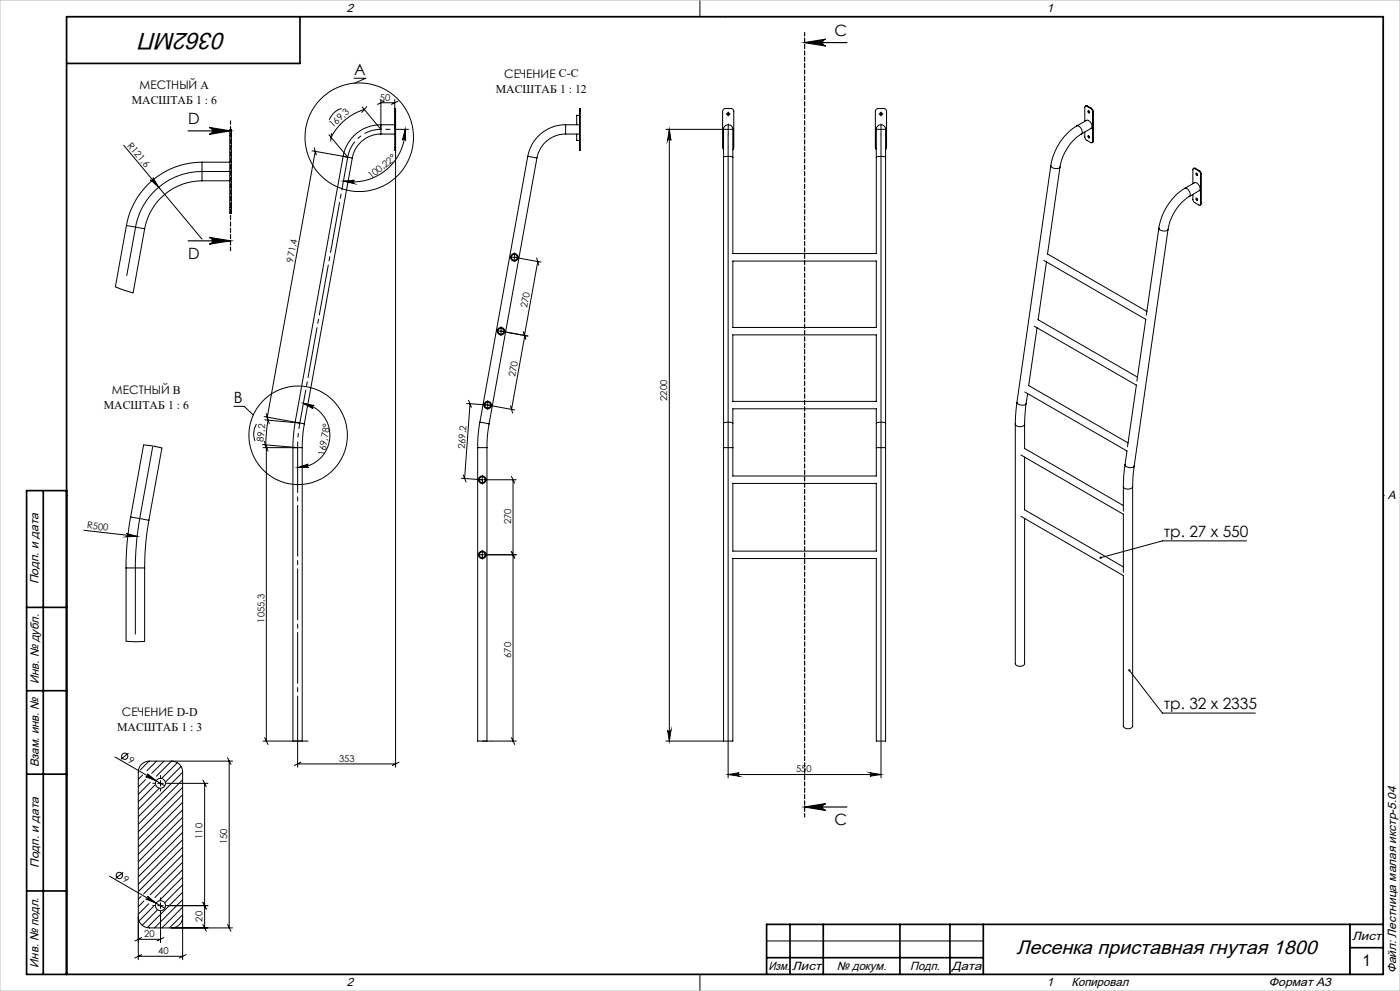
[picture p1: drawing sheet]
<svg xmlns="http://www.w3.org/2000/svg" width="420mm" height="297mm" viewBox="0 0 420 297" stroke-linecap="round" stroke-linejoin="round" font-family="sans-serif">
<g fill="none" stroke="#000" stroke-width=".3">
<path d="M20 5h395v287h-395zM210 0v5M217.5 5h.1M102.5 32.5l-2.1 1.2-1 1-.6 1.2M106.2 23.5h3.5l-3.4 1.4M109.3 32.8a16.7 16.7 0 0 0-10 8.4M110 32l-1.5 1.7M114.3 29.8v9l-5.6-6.7M114.3 30.8h4.1M114.3 37.4a11.4 11.4 0 0 0-11.4 9.4M114.3 37.4v2.8M114.3 37.4h4.1"/>
<path d="M115.3 30.3l-2.1 1M118.4 29.8v14.4M118.4 32.5h.3v.9h-.3zM118.4 38.8h4.2M118.7 33.4v10.8M119.5 30.3l-2.1 1M121.6 38.8l.1 3.3a.5 .5 0 0 0-.4-.5 .5 .5 0 0 0-.6 .4zM121.6 38.8a15.8 15.8 0 0 1-18.6 15.5M169.7 37.4a11.5 11.5 0 0 0-11.4 9.4M169.7 37.4v2.8M169.7 37.4h4.1M173.8 33.4v-.9h.3v.9"/>
<path d="M173.8 33.4h.3M173.8 34.6h-.8v2.8M173.8 33.4v10.8M174.1 33.4v10.8M199.8 38.8h17.1M200.8 38.8v183.3M200.8 38.8l.5 3.3a.51 .51 0 0 0-.5-.5 .51 .51 0 0 0-.5 .5zM218.2 38.8h.5M218.2 34.2h.5M218.4 34v.4M218.4 38.6v.4M264.1 38.8h.4"/>
<path d="M264.1 34.2h.4M264.3 34v.4M264.3 38.6v.4M323 37.8a17.3 17.3 0 0 0-7.8 11.9M323 37.8l2.9-1.7a1.58 1.58 0 0 1 1.4 2.4l-2.9 1.7M323 37.8a1.61 1.61 0 0 1 1.4 2.4M325.4 39.6v1.6l.3 .5 1.5 1a.37 .37 0 0 0 .4 .1 .37 .37 0 0 0 .2-.4M326 31.9a.35 .35 0 0 0-.4-.1 .35 .35 0 0 0-.2 .4v4.1M326 31.9l1.2 .6M326.2 31.7l-.6 .1M326.2 31.7l-.2 .2M326.2 31.7l1.2 .7"/>
<path d="M326.4 33.2l.4 .2v.5l-.3-.2zM326.5 33.2l.4 .6M327.2 32.5l.4 .4 .2 .6M327.4 32.4l.4 .4 .2 .6M327.4 32.4l-.2 .1M327.8 33.5v8.9M328 33.4l-.2 .1M328 33.4v8.9M37.1 43.5l23.5 28.2M45.1 53.9a.5 .5 0 0 0 .7 0 .5 .5 0 0 0 .1-.6l1.7 2.8zM60.6 54.2a17.5 17.5 0 0 0-17.2 14.4M60.6 48.6a23.1 23.1 0 0 0-22.7 19"/>
<path d="M60.6 48.6v5.6M60.6 54.2h8.3M60.6 48.6h8.3M68.9 40.6v-1.7h.5v1.7M68.9 40.6h.5M68.9 40.6v21.6M68.9 51.4h-8.3a20.3 20.3 0 0 0-19.9 16.7l-2.7 14.5M69.4 40.6v21.6M94.3 44.3l.6 2.2M94.6 45.4l-14.4 79.6M98.7 40.4l5.6 6.7-10.7-1.9M99.4 40l-.2 2.3"/>
<path d="M102.9 46.8l2.8 .5M102.9 46.8l-14.4 79.7M103 54.3l3.3-.3a.51 .51 0 0 0-.5 .5 .51 .51 0 0 0 .5 .5zM105.7 47.3l-14.4 79.7M114.3 40.2a8.6 8.6 0 0 0-8.6 7.1M114.3 40.2h4.1M118.4 44.2v.8h.3M118.4 44.2h.3M118.7 44.2v.8M118.7 45v184.9M158.3 46.8l2.8 .5M158.3 46.8l-14.3 79.7"/>
<path d="M161.1 47.3l-14.4 79.7M169.7 40.2a8.7 8.7 0 0 0-8.6 7.1M169.7 40.2h4.1M173 40.2v1.9h.8M173.8 44.2v.8h.3v-.8M173.8 44.2h.3M217.1 47.1v-6.8a2.72 2.72 0 0 1 .8-2.8 1.68 1.68 0 0 1 2 2.3v7.3M217.1 44.8l-.3-.6v-10.8a.84 .84 0 0 1 .8-.9h1.7a.84 .84 0 0 1 .8 .9v10.8l-.2 .6M217.1 47.1l1.2-.3 1.6 .3M217.1 47.1v79.7M218.4 40.4v192.7M219.9 47.1v28.9h43v-28.9"/>
<path d="M262.9 47.1v-6.8a2.72 2.72 0 0 1 .9-2.8 1.68 1.68 0 0 1 1.9 2.3v7.3M262.9 44.8l-.3-.6v-10.8a.84 .84 0 0 1 .9-.9h1.6a.84 .84 0 0 1 .9 .9v10.8l-.3 .6M262.9 47.1l1.3-.3 1.5 .3M264.3 40.4v192.7M265.7 47.1v79.7M315.2 49.7a1.83 1.83 0 0 0 2.8 .4M315.2 49.7l-10.1 70.9M318 50.1l-3.8 26 29.9 17.2M324.4 40.2a14.7 14.7 0 0 0-6.4 9.9M326.5 40.7l.3 .3-.1 .4-.3-.4zM326.5 40.7l.4 .6M328 42.3l-.4 .5"/>
<path d="M328 42.3l-.2 .1M355.4 56.5a17.5 17.5 0 0 0-7.7 11.9M355.4 56.5l2.9-1.7a1.61 1.61 0 0 1 1.4 2.4l-2.9 1.7M355.4 56.5a1.61 1.61 0 0 1 1.4 2.4M356.8 58.9a14.9 14.9 0 0 0-6.4 9.9M357.9 58.3v1.9l.4 .5 1.3 .7a.33 .33 0 0 0 .4 .1 .33 .33 0 0 0 .2-.4M358.4 50.5a.35 .35 0 0 0-.4 0 .35 .35 0 0 0-.1 .4v4.2M358.4 50.5l1.2 .7M358.6 50.4l-.6 .1M358.6 50.4l-.2 .1M358.6 50.4l1.2 .7M358.8 59.4h.2a.32 .32 0 0 1 .4 .4 .32 .32 0 0 1-.4 .3 .32 .32 0 0 1-.2-.5z"/>
<path d="M358.8 51.9l.4 .2v.5l-.3-.2zM359 51.9l.3 .6M359 59.4l.3 .6M359.6 51.2l.6 1M359.8 51.1l.6 1M359.8 51.1l-.2 .1M360.2 52.2v8.9M360.4 52.1l-.2 .1M360.4 52.1v8.9M37.9 67.6l-3.3 18.4 5.3 1.8 3.5-19.2M37.9 67.6l5.5 1M68.9 62.2v1.7h.5v-1.7"/>
<path d="M68.9 62.2h.5M153.4 77.1l-.2 .3M154.1 77.1h.4M154.3 76.9v.4M154.3 77.1l8 1.5M154.6 76l-.3 .2M155.4 77.5l-.7 .7M161 77.3l.6 2.2M161.3 78.4l-4 22.1M219.9 78.2h43v19.9h-43zM313.1 78l30.6 17.7M313.9 78.5l-2.5 17.3"/>
<path d="M347.7 68.4a1.77 1.77 0 0 0 2.7 .4M347.7 68.4l-3.8 26.1M350.4 68.8l-10.1 70.9M360.4 61l-.4 .5M360.4 61l-.2 .1M149.4 99.1l-.2 .2M150.1 99.3h.4M150.3 99.1v.4M150.4 98.1l-.3 .3M150.8 99.9l-.4 .5M151.4 99.4l-.4 .4M157 99.4l.7 2.2"/>
<path d="M157.1 99.4l.7 2.2M310.3 97.8l30.6 17.6M311.1 98.2l-2.5 17.3M311.4 95.8l29.8 17.2M343.7 95.6l-2.6 18.6M140.6 120l.8 2.1M157.4 100.5l-3.9 22.2M158.3 100.7l-8-1.4 8.1 1.4M219.9 100.4h43v19.9h-43zM307.4 117.5l30.7 17.6M308.3 117.9l-.5 3.1M308.6 115.5l29.8 17.2"/>
<path d="M340.9 115.4l-2.7 18.5M45.8 134l-3.9 21.4-.9 6.7-.4 6.8v21.1M70.2 121.8h3l2.8 2.6M76.9 127.1l-.6 1.6-.2 1.4 .4 2M78.7 133.2l10.6 1h-10.4M79.2 124.8l10.7 2-10.5-1M79.3 132.3l.9 2.1M79.4 133.1l1 2.1M79.9 123.9l.6 2.2M79.9 134.2v87.9M80 124.8l.8 2.2M80.4 125.9l-.7 7.4"/>
<path d="M87.9 134.2v87.9h2.8v-87.9M87.9 134.2h2.8M88.5 126.5l-.4 3.8-.2 3.9M88.5 126.5l2.8 .5M91 120.9l3.3 .6a.5 .5 0 0 0-.6 .4 .5 .5 0 0 0 .2 .6zM91 120.9a9.7 9.7 0 0 1 7.9 10.4 9.7 9.7 0 0 1-9.6 8.8M91.3 127l-.4 2.7-.2 4.5M140 120.9l6.3 .5 8.1 1.5M141 121l-1.6 22.4M143.3 134.2v87.9h2.8v-87.9M143.3 134.2h2.8M144 126.5l-.6 3.8-.1 3.9"/>
<path d="M144 126.5l2.7 .5M145.6 120.9l-.4 .4M146.1 121.4h.4M146.2 120.3l-.4 .4M146.3 121.2v.4M146.5 122.3l-.3 .2M146.7 127l-.5 3.6-.1 3.6M147.4 121.3l-.3 .3M153.1 121.6l.7 2.2M217.1 126.8v7.4M217.1 126.8l.8-.3 2 .3M217.1 134.2h2.8"/>
<path d="M217.1 134.2v87.9M219.9 126.8v7.4M219.9 126.8v-4.3h43v4.3M219.9 134.2v8.5h43v-8.5M262.9 126.8v7.4M262.9 126.8l.9-.3 1.9 .3M262.9 134.2h2.8M265.7 126.8v7.4M265.7 134.2v87.9h-2.8v-54.7h-43v54.7h-2.8M304.6 127.1v71.8a1.6 1.6 0 0 0 2.8 0v-43.5M304.6 127.1a1.6 1.6 0 0 0 2.8 0M305.1 120.6l-.5 6.5"/>
<path d="M305.1 120.6a1.83 1.83 0 0 0 2.7 .4M306.2 136.3l30.8 17.8M307.4 134.4l29.6 17.1M307.4 127.1v7.3M307.4 137v15.8M307.8 121l-.4 6.1M337.5 139.3l-.5 6.5M337.5 139.3a1.77 1.77 0 0 0 2.8 .4M338.1 135.1l-.6 4.2M340.3 139.7l-.5 6.1M20 148.5h.1M25.2 158.9l15.9 1.9"/>
<path d="M37.9 159.9l3.2 .9-3.3 .1a.5 .5 0 0 0 .5-.5 .5 .5 0 0 0-.4-.5zM39.2 154.9l3.9-21.6 2.8 .4 2.7 .6-3.9 21.6M39.2 154.9a79.5 79.5 0 0 0-1.4 15.3M39.2 154.9l5.5 1M44.7 155.9a81.1 81.1 0 0 0-1.3 14.3M89.3 140.1l3.2-1a.5 .5 0 0 0-.5 .6 .5 .5 0 0 0 .6 .4zM138.4 143.3l6.3 .5M139 142.3l.8 2.1M144.4 144.6l-.2 .2M144.5 143.8h.4M144.7 143.6v.4M145.7 143.3l-.2 .2"/>
<path d="M146 143.8h8.9M153.4 142.8l1 2M153.9 143.8v78.3M219.9 144.9h43v20.3h-43zM306.2 154.7l30.8 17.8M307.4 152.8l29.6 17.1M337 145.8a1.64 1.64 0 0 0 2.8 0M337 145.8v7.4M337 154.1v17.5M339.8 145.8v71.8a1.6 1.6 0 0 1-2.8 0v-45.2M415 148.5h.1M37.8 170.2v22l2.5 .1 3.1-.1v-22"/>
<path d="M37.8 170.2h5.6M144.3 167.1l-.2 .1M144.5 166.3h.4M144.7 166v.5M145.7 165.7l-.2 .2M146 166.3h8.9M153.4 165.3l1 2M374 162.1h-25.3l-18.5 5M200.3 218.8a.51 .51 0 0 0 .5 .5 .51 .51 0 0 0 .5-.5l-.5 3.3zM338.8 200.9l9.9 12.8h27.9M34.5 226.9l14.9 8.6M38.6 225.7l-2.3 1.8"/>
<path d="M42.8 232.3l-1.3 1.3M43.7 233.6l-2.2 2.2M44.2 231.9l2.6 2.1-3.1-1.2a.52 .52 0 0 0 .7-.2 .52 .52 0 0 0-.2-.7zM44.7 228.1l-2.6 2.6M45.1 234.5l-3.6 3.6M46.5 235.3l-5 5M47 228.1l-2.9 2.9M47.3 234.8h1.7M47.8 236.2l-6.3 6.4M48.2 233.9v1.7M49.2 228.1l-3.7 3.7M50.5 234.8h11.9"/>
<path d="M53.2 228.6l-4.7 4.7M54.3 229.7l-4.7 4.7M54.8 231.4a3.3 3.3 0 0 0-3.3-3.3l-4.6 4.5M54.8 231.4v56.2M54.8 231.5l-13.3 13.3M54.8 233.7l-13.3 13.3M54.8 236l-13.3 13.3M54.8 238.2l-13.3 13.3M60.9 233.7l1 2.1M61.4 234.8v43.3M68.3 227.1l1 2M68.8 228.1v50"/>
<path d="M69.8 228.1h-25a3.3 3.3 0 0 0-3.3 3.3v56.2M78.9 222.1h13.5M79.4 221.1l1 2M89.3 222.1v7.8M89.3 228.9h29.4M90.3 228.4l-2 1M119.7 228.4l-2 1M144.7 222.1h10.2M153.4 221.1l1 2M199.8 222.1h17.3M218.4 232.1l3.4-.5a.51 .51 0 0 0-.5 .5 .51 .51 0 0 0 .5 .5zM218.4 232.1h45.9"/>
<path d="M261 231.6l3.3 .5-3.3 .5a.51 .51 0 0 0 .5-.5 .51 .51 0 0 0-.5-.5zM54.8 240.4l-13.3 13.4M54.8 242.7l-13.3 13.3M54.8 244.9l-13.3 13.4M54.8 247.2l-13.3 13.3M54.8 249.4l-13.3 13.4M54.8 251.7l-13.3 13.3M54.8 253.9l-13.2 13.2M54.8 256.2l-11.7 11.7M54.8 258.4l-9.8 9.8M32.9 262.6l16.5 9.6M36.9 261.5l-2.2 1.8"/>
<path d="M41.5 274.8a3.3 3.3 0 0 0 3.3 3.3h25M42.3 268.6l-.8 .9M43.2 270l-1.7 1.7M44.2 268.6l2.6 2.1-3.1-1.3a.5 .5 0 0 0 .7-.1 .5 .5 0 0 0-.2-.7zM44.6 270.9l-3.1 3.1M46 271.7l-4.3 4.3M47.3 272.7l-4.6 4.6M47.3 271.4h1.7M48.2 270.6v1.7M48.2 273.8v8.7M50.5 271.4h11.9M54.8 274.8a3.3 3.3 0 0 1-3.3 3.3"/>
<path d="M54.8 260.7l-8.3 8.3M54.8 262.9l-6.9 6.9M54.8 265.1l-5.4 5.5M54.8 267.4l-10.6 10.6M54.8 269.6l-8.4 8.5M54.8 271.9l-6.2 6.2M54.8 274.1l-4 4M60.9 270.4l1 2M60.9 277.1l1 2M68.3 277.1l1 2M405 277v15M41.5 286.6h13.3"/>
<path d="M41.5 281.5h6.7M42.5 286.1l-2 1M42.5 281l-2 1M49.1 281l-2 1M55.8 286.1l-2 1M210 292v5M217.5 292h.1M230 282h65"/>
<circle cx="218.5" cy="34.2" r=".37"/>
<circle cx="264.3" cy="34.2" r=".36"/>
<circle cx="107.8" cy="41.1" r="16.3"/>
<circle cx="154.3" cy="77.1" r="1.12"/>
<circle cx="154.3" cy="77.1" r=".87"/>
<circle cx="150.3" cy="99.3" r="1.12"/>
<circle cx="150.3" cy="99.3" r=".87"/>
<circle cx="89.4" cy="130.5" r="14.8"/>
<circle cx="146.3" cy="121.4" r=".87"/>
<circle cx="146.3" cy="121.4" r="1.11"/>
<circle cx="144.7" cy="143.8" r="1.13"/>
<circle cx="144.7" cy="143.8" r=".88"/>
<circle cx="144.7" cy="166.3" r=".87"/>
<circle cx="144.7" cy="166.3" r="1.11"/>
<circle cx="37.4" cy="226.7" r=".95"/>
<circle cx="48.1" cy="234.8" r="1.51"/>
<circle cx="35.8" cy="262.4" r=".93"/>
<circle cx="48.1" cy="271.4" r="1.5"/>
</g>
<path d="M241.4 12.8l6.3-1.1a1.02 1.02 0 0 0-.9 1.1 1.02 1.02 0 0 0 .9 1zM241.4 12.8h12.7M56.4 39.2h12.7M62.8 38.2l6.3 1-6.3 1a1.02 1.02 0 0 0 1-1 1.02 1.02 0 0 0-1-1zM56.4 72.2h12.7M62.8 71.2l6.3 1-6.3 1a1.01 1.01 0 0 0 1-1 1.01 1.01 0 0 0-1-1zM241.4 241.9l6.3-1.1a1.02 1.02 0 0 0-.9 1.1 1.02 1.02 0 0 0 .9 1zM241.4 241.9h12.7" fill="none" stroke="#000" stroke-width=".35"/>
<path d="M114.3 38.8a10.1 10.1 0 0 0-10 8.3" fill="none" stroke="#000" stroke-width=".3" stroke-dasharray="15.2 1.3 1.3 1.3" stroke-dashoffset="10.1" stroke-linecap="butt"/>
<path d="M90 126.8l-.5 3.6-.2 3.8" fill="none" stroke="#000" stroke-width=".3" stroke-dasharray="15.2 1.3 1.3 1.3" stroke-dashoffset="13.4" stroke-linecap="butt"/>
<g fill="none" stroke="#000" stroke-width=".3" stroke-dasharray="15.2 1.3 1.3 1.3">
<path d="M218.1 34.2h-.2M218.1 38.8h-1.2M218.5 33.8v-.2M218.5 34.6v.2M218.5 38.3v-1.1M218.5 39.2v1.2M218.9 34.2h.2M218.9 38.8h1.2M263.9 38.8h-1.2M263.9 34.2h-.2M264.3 38.3v-1.1M264.3 39.2v1.2"/>
<path d="M264.3 33.8v-.2M264.3 34.6v.2M264.7 38.8h1.2M264.7 34.2h.2M153.9 77.1h-.9M154.3 76.7v-.9M154.3 77.5v.9M154.7 77.1h.9M149.9 99.2h-.9M150.3 98.8v-.9M150.3 99.7v.9M150.7 99.2h.9"/>
<path d="M145.9 121.4h-.9M146.3 121v-.9M146.3 121.8v.9M146.7 121.4h1M144.3 143.8h-.9M144.7 143.3v-.9M144.7 144.2v.9M145.1 143.8h.9M144.3 166.3h-.9M144.7 165.8v-.9M144.7 166.7v.9M145.1 166.3h.9"/>
<path d="M46.5 234.7h-.7M48.2 233.1v-.7M48.2 236.4v.7M49.8 234.7h.7M46.5 271.4h-.7M48.2 269.7v-.6M48.2 273.1v.6M49.8 271.4h.7"/>
</g>
<path d="M241.4 9.8v235" fill="none" stroke="#000" stroke-width=".35" stroke-dasharray="1.3 .6" stroke-dashoffset=".3"/>
<path d="M69.2 36.2v38.9" fill="none" stroke="#000" stroke-width=".35" stroke-dasharray="1.3 .6" stroke-dashoffset=".2"/>
<path d="M89.3 222.1v-87.9" fill="none" stroke="#000" stroke-width=".3" stroke-dasharray="15.2 1.3 1.3 1.3" stroke-dashoffset="1.8"/>
<path d="M90 126.8l14.3-79.7" fill="none" stroke="#000" stroke-width=".3" stroke-dasharray="15.2 1.3 1.3 1.3" stroke-dashoffset="5.2"/>
<path d="M114.3 38.8h4.2" fill="none" stroke="#000" stroke-width=".3" stroke-dasharray="15.2 1.3 1.3 1.3" stroke-dashoffset="15.1"/>
<g fill="none" stroke="#000" stroke-width=".5">
<path d="M90 5v14h-70M13 147v145M20 147h-12v145h407v-287h-395v287M8 182h12M8 207h12M8 232h12M8 267h12M237 277v15M247 277v15M270 277v15M285 277v15M295 277v15"/>
<path d="M405 277v15M415 277h-185v15M230 287h65M405 284h10"/>
</g>
<path d="M0 0h420v297h-420z" fill="none" stroke="#c0c0c0" stroke-width=".3"/>
<g fill="#000">
<path d="M45.1 53.9a.5 .5 0 0 0 .7 0 .5 .5 0 0 0 .1-.6l1.7 2.8zM37.9 159.9l3.2 .9-3.3 .1a.5 .5 0 0 0 .5-.5 .5 .5 0 0 0-.4-.5zM44.2 231.9l2.6 2.1-3.1-1.2a.52 .52 0 0 0 .7-.2 .52 .52 0 0 0-.2-.7zM44.2 268.6l2.6 2.1-3.1-1.3a.5 .5 0 0 0 .7-.1 .5 .5 0 0 0-.2-.7z"/>
<path d="M241.4 12.8l6.3-1.1a1.02 1.02 0 0 0-.9 1.1 1.02 1.02 0 0 0 .9 1zM241.4 241.9l6.3-1.1a1.02 1.02 0 0 0-.9 1.1 1.02 1.02 0 0 0 .9 1z"/>
<path d="M62.8 38.2l6.3 1-6.3 1a1.02 1.02 0 0 0 1-1 1.02 1.02 0 0 0-1-1zM62.8 71.2l6.3 1-6.3 1a1.01 1.01 0 0 0 1-1 1.01 1.01 0 0 0-1-1z"/>
<path d="M103 54.3l3.3-.3a.51 .51 0 0 0-.5 .5 .51 .51 0 0 0 .5 .5zM121.6 38.8l.1 3.3a.5 .5 0 0 0-.4-.5 .5 .5 0 0 0-.6 .4z"/>
<path d="M89.3 140.1l3.2-1a.5 .5 0 0 0-.5 .6 .5 .5 0 0 0 .6 .4zM91 120.9l3.3 .6a.5 .5 0 0 0-.6 .4 .5 .5 0 0 0 .2 .6z"/>
<path d="M200.3 218.8a.51 .51 0 0 0 .5 .5 .51 .51 0 0 0 .5-.5l-.5 3.3zM200.8 38.8l.5 3.3a.51 .51 0 0 0-.5-.5 .51 .51 0 0 0-.5 .5z"/>
<path d="M338.6 200.6a.34 .34 0 0 0 0 .6 .34 .34 0 0 0 .5-.3 .34 .34 0 0 0-.4-.3l.1 .3zM330 166.9l-.2 .3 .4-.1-.4 .1a.35 .35 0 0 0 .5 .3 .35 .35 0 0 0 .2-.5 .35 .35 0 0 0-.5-.1z"/>
<path d="M218.4 232.1l3.4-.5a.51 .51 0 0 0-.5 .5 .51 .51 0 0 0 .5 .5zM261 231.6l3.3 .5-3.3 .5a.51 .51 0 0 0 .5-.5 .51 .51 0 0 0-.5-.5z"/>
</g>
<text font-size="7.1" x="67.9" y="9.8" transform="rotate(-180 67.9 9.8)">0362МП</text>
<text font-size="5.8" x="305" y="286.1">Лесенка приставная гнутая 1800</text>
<text font-size="4.8" x="408.8" y="289.5">1</text>
<g font-size="4.7">
<text x="250.3" y="10.7">C</text>
<text x="106.2" y="22.5">A</text>
<text x="56.5" y="37.1">D</text>
<text x="56.5" y="77.5">D</text>
<text x="70.2" y="120.8">B</text>
<text x="349.2" y="161.1">тр. 27 х 550</text>
<text x="349.2" y="212.6">тр. 32 х 2335</text>
<text x="250.3" y="247.2">C</text>
</g>
<g font-size="3.6">
<text x="104" y="3.6">2</text>
<text x="314" y="3.6">1</text>
<text x="416.4" y="149.6">A</text>
<text x="11.6" y="175.1" transform="rotate(-90 11.6 175.1)">Подп. и дата</text>
<text x="11.6" y="205" transform="rotate(-90 11.6 205)">Инв. № дубл.</text>
<text x="11.6" y="230" transform="rotate(-90 11.6 230)">Взам. инв. №</text>
<text x="11.6" y="260.1" transform="rotate(-90 11.6 260.1)">Подп. и дата</text>
<text x="405.6" y="281.6">Лист</text>
<text x="11.6" y="290" transform="rotate(-90 11.6 290)">Инв. № подл.</text>
<text x="230.5" y="290.6">Изм.</text>
<text x="237.7" y="290.6">Лист</text>
<text x="251" y="290.6">№ докум.</text>
<text x="273" y="290.6">Подп.</text>
<text x="285.5" y="290.6">Дата</text>
<text x="418.8" y="291.8" transform="rotate(-90 418.8 291.8)">Файл: Лестница малая икстр-5.04</text>
<text x="104" y="295.6">2</text>
<text x="314" y="295.6">1</text>
<text x="321.5" y="295.6">Копировал</text>
<text x="380.7" y="295.6">Формат А3</text>
</g>
<g font-size="3.5">
<text x="151.2" y="23.3">СЕЧЕНИЕ C-C</text>
<text x="41.9" y="26.7">МЕСТНЫЙ A</text>
<text x="148.7" y="27.7">МАСШТАБ 1 : 12</text>
<text x="39.5" y="31.1">МАСШТАБ 1 : 6</text>
<text x="33.6" y="118.1">МЕСТНЫЙ B</text>
<text x="31.1" y="122.6">МАСШТАБ 1 : 6</text>
<text x="36.6" y="214.7">СЕЧЕНИЕ D-D</text>
<text x="35.1" y="219.1">МАСШТАБ 1 : 3</text>
</g>
<g font-size="2.8">
<text x="114" y="30.2">50</text>
<text x="99.8" y="38.5" transform="rotate(-43 99.8 38.5)">169,3</text>
<text x="38.1" y="43.7" transform="rotate(50 38.1 43.7)">R121,6</text>
<text x="111.3" y="53.7" transform="rotate(-38 111.3 53.7)">100,22°</text>
<text x="88" y="78.7" transform="rotate(-80 88 78.7)">971,4</text>
<text x="158.2" y="92.4" transform="rotate(-80 158.2 92.4)">270</text>
<text x="154.6" y="113.1" transform="rotate(-80 154.6 113.1)">270</text>
<text x="200.2" y="120.1" transform="rotate(-90 200.2 120.1)">2200</text>
<text x="79.1" y="132.5" transform="rotate(-85 79.1 132.5)">89,2</text>
<text x="97.5" y="136.7" transform="rotate(-81 97.5 136.7)">169,78°</text>
<text x="139.4" y="134.6" transform="rotate(-86 139.4 134.6)">269,2</text>
<text x="26" y="158.4" transform="rotate(7 26 158.4)">R500</text>
<text x="153.3" y="157.1" transform="rotate(-90 153.3 157.1)">270</text>
<text x="79.3" y="186.6" transform="rotate(-90 79.3 186.6)">1055,3</text>
<text x="153.3" y="197.1" transform="rotate(-90 153.3 197.1)">670</text>
<text x="38.2" y="228.3" transform="rotate(30 38.2 228.3)">9</text>
<text x="101.7" y="228.3">353</text>
<text x="238.8" y="231.5">550</text>
<text x="60.8" y="251.4" transform="rotate(-90 60.8 251.4)">110</text>
<text x="68.2" y="253" transform="rotate(-90 68.2 253)">150</text>
<text x="36.6" y="264.1" transform="rotate(30 36.6 264.1)">9</text>
<text x="43.3" y="280.9">20</text>
<text x="60.8" y="276.2" transform="rotate(-90 60.8 276.2)">20</text>
<text x="47.5" y="286">40</text>
</g>
</svg>
